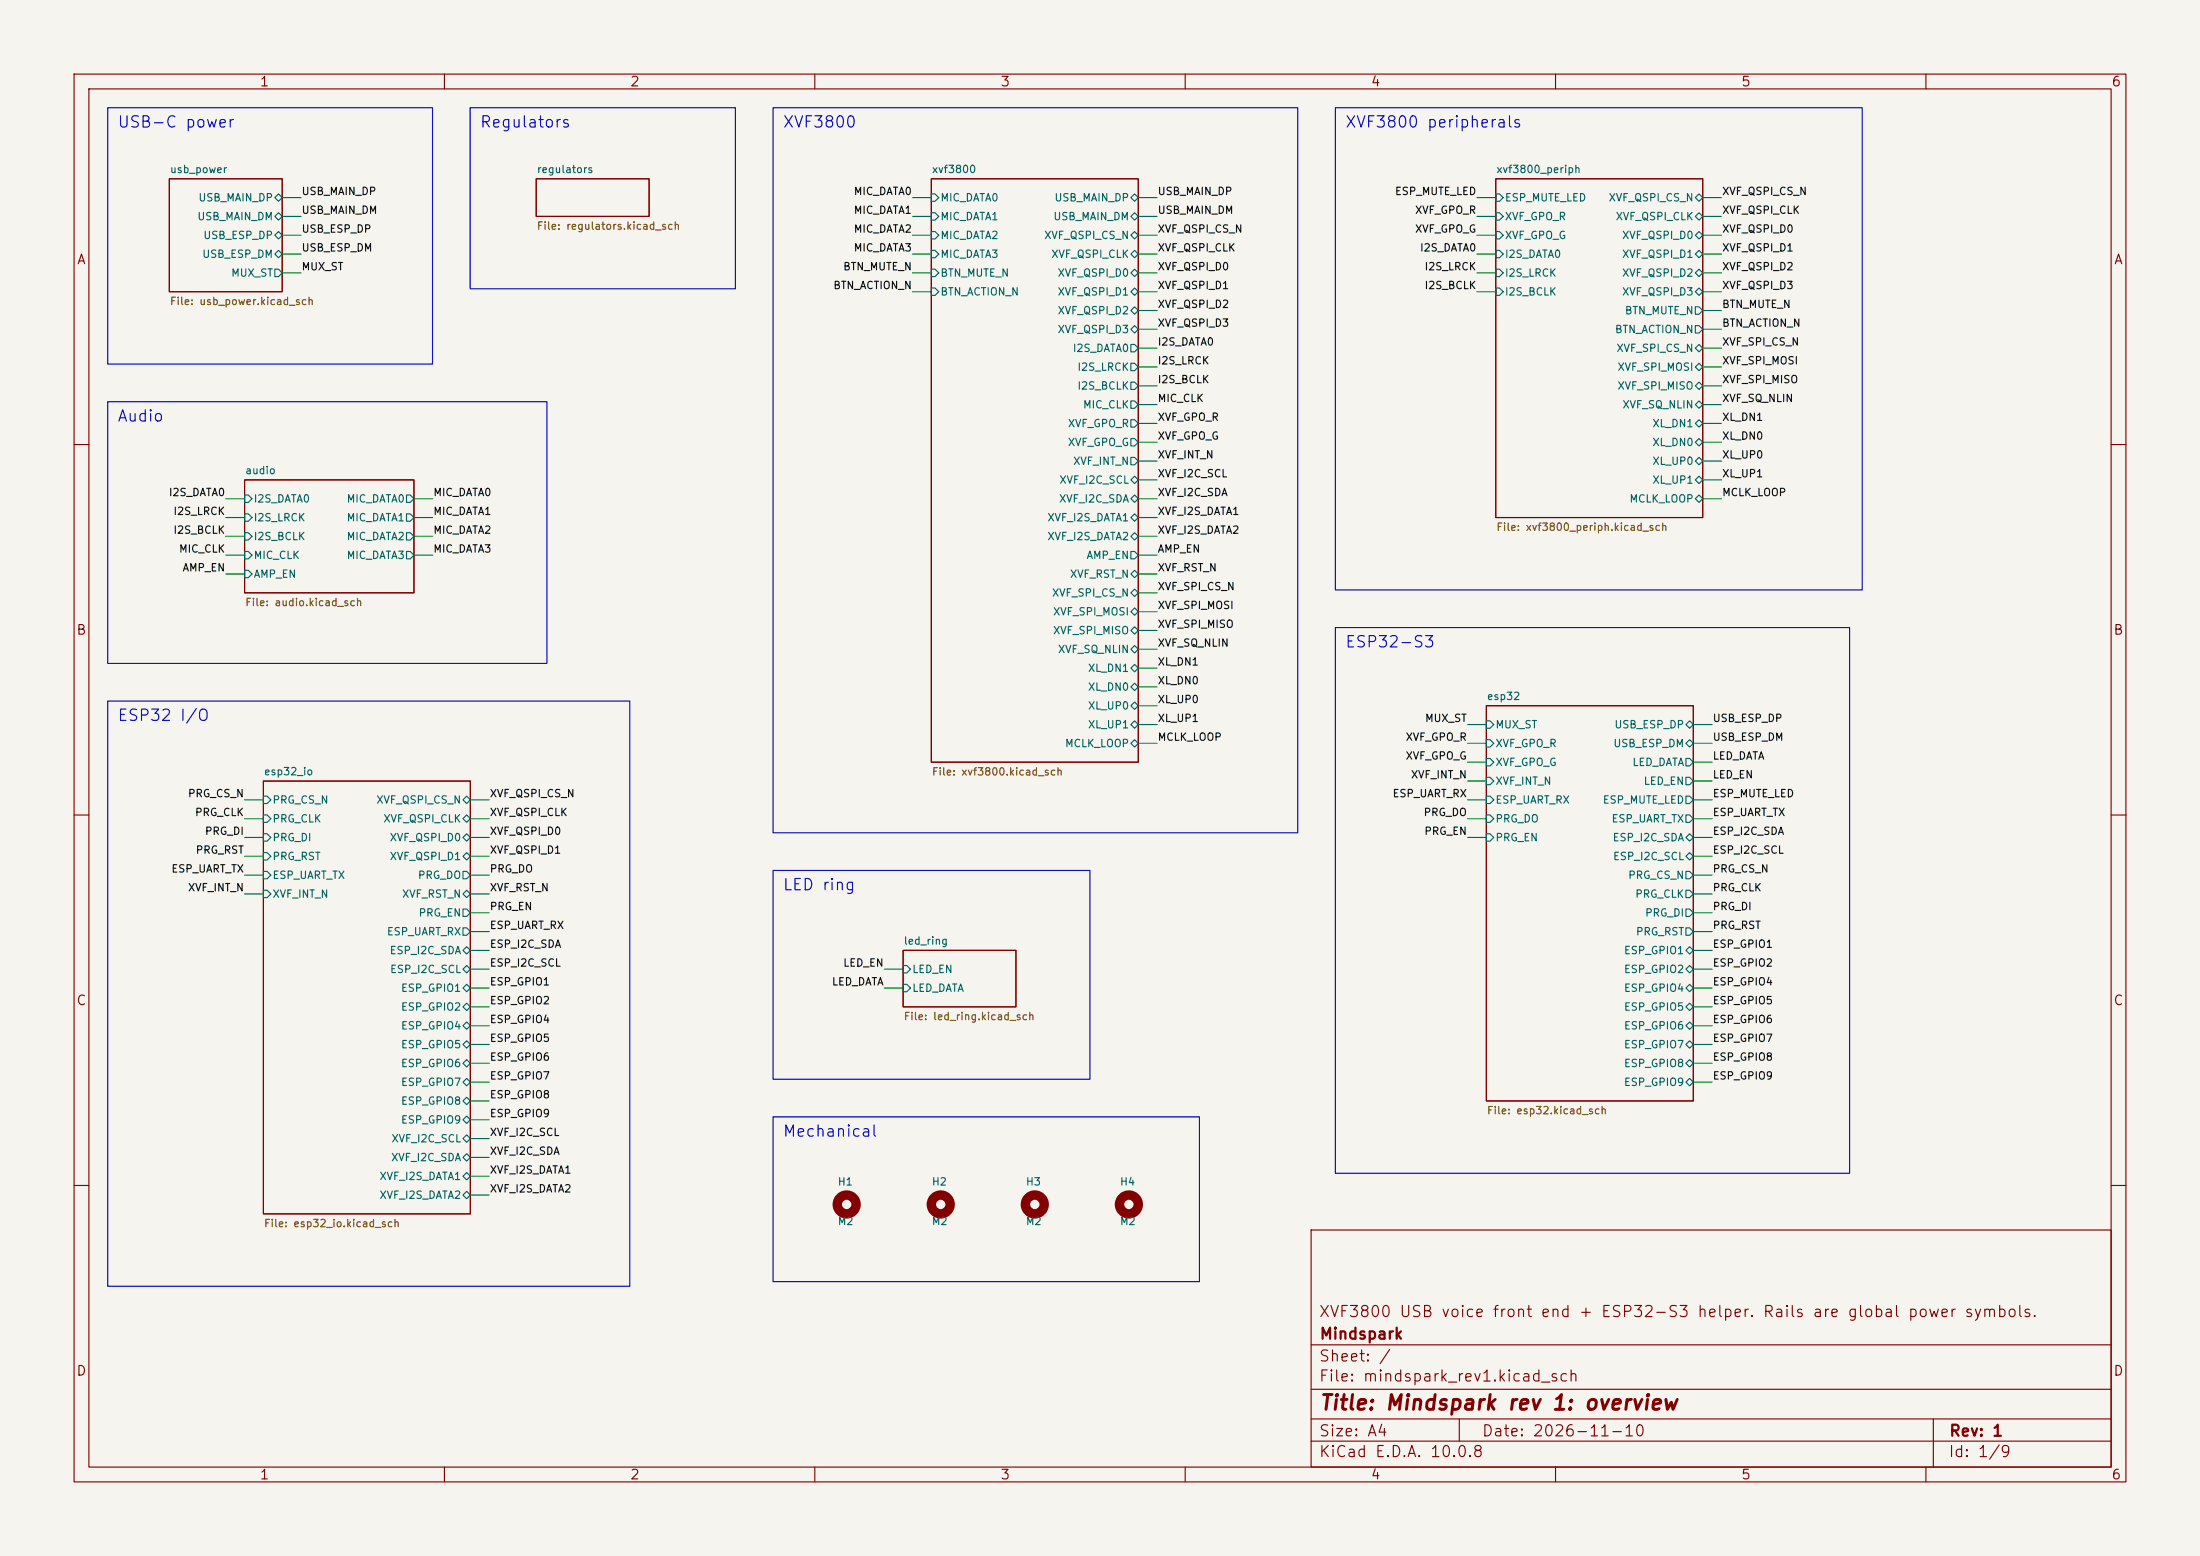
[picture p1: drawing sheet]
<svg xmlns="http://www.w3.org/2000/svg" width="297mm" height="210mm" viewBox="0 0 297 210" stroke-linecap="round" stroke-linejoin="round" font-family="sans-serif">
<path d="M0 0h297v210h-297z" fill="#f5f4ef" stroke="#f5f4ef" stroke-width=".14"/>
<g fill="none" stroke="#840000" stroke-width=".15">
<path d="M10 10h277v190h-277zM12 12h273v186h-273zM60 10v2M110 10v2M160 10v2M210 10v2M260 10v2M22.9 24.1h15.2v15.3h-15.2zM72.4 24.1h15.2v5.1h-15.2zM125.7 24.1h28v78.8h-28zM201.9 24.1h28v45.8h-28zM10 60h2"/>
<path d="M33 64.8h22.9v15.2h-22.9zM285 60h2M200.7 95.3h27.9v53.3h-27.9zM10 110h2M35.6 105.4h27.9v58.4h-27.9zM285 110h2M121.9 128.3h15.3v7.6h-15.3zM10 160h2M177 166h108v32h-108zM285 160h2M60 198v2M110 198v2"/>
<path d="M160 198v2M177 194.5h108M177 191.5h108M177 187.5h108M177 181.5h108M197 191.5v3M210 198v2M260 198v2M261 191.5v6.5"/>
</g>
<g fill="none" stroke="#006464" stroke-width=".15">
<path d="M37.1 36.3h.5l.5 .5-.5 .5h-.5zM37.6 26.2l.5 .5-.5 .5-.5-.5zM37.6 28.7l.5 .5-.5 .5-.5-.5zM37.6 31.3l.5 .5-.5 .5-.5-.5zM37.6 33.8l.5 .5-.5 .5-.5-.5zM125.7 26.2h.5l.5 .5-.5 .5h-.5zM125.7 28.7h.5l.5 .5-.5 .5h-.5zM125.7 31.3h.5l.5 .5-.5 .5h-.5zM125.7 33.8h.5l.5 .5-.5 .5h-.5zM125.7 36.3h.5l.5 .5-.5 .5h-.5zM125.7 38.9h.5l.5 .5-.5 .5h-.5zM153.2 26.2l.5 .5-.5 .5-.5-.5z"/>
<path d="M153.2 28.7l.5 .5-.5 .5-.5-.5zM153.2 31.3l.5 .5-.5 .5-.5-.5zM153.2 33.8l.5 .5-.5 .5-.5-.5zM153.2 36.3l.5 .5-.5 .5-.5-.5zM153.2 38.9l.5 .5-.5 .5-.5-.5zM201.9 26.2h.5l.5 .5-.5 .5h-.5zM201.9 28.7h.5l.5 .5-.5 .5h-.5zM201.9 31.3h.5l.5 .5-.5 .5h-.5zM201.9 33.8h.5l.5 .5-.5 .5h-.5zM201.9 36.3h.5l.5 .5-.5 .5h-.5zM201.9 38.9h.5l.5 .5-.5 .5h-.5zM228.9 26.7l.5-.5 .5 .5-.5 .5z"/>
<path d="M228.9 29.2l.5-.5 .5 .5-.5 .5zM228.9 31.8l.5-.5 .5 .5-.5 .5zM228.9 36.8l.5-.5 .5 .5-.5 .5zM228.9 39.4l.5-.5 .5 .5-.5 .5zM229.4 33.8l.5 .5-.5 .5-.5-.5zM152.7 46.5h.5l.5 .5-.5 .5h-.5zM152.7 49h.5l.5 .5-.5 .5h-.5zM152.7 51.6h.5l.5 .5-.5 .5h-.5zM152.7 54.1h.5l.5 .5-.5 .5h-.5zM152.7 56.7h.5l.5 .5-.5 .5h-.5zM152.7 59.2h.5l.5 .5-.5 .5h-.5zM153.2 41.4l.5 .5-.5 .5-.5-.5z"/>
<path d="M153.2 44l.5 .5-.5 .5-.5-.5zM228.9 41.4h.5l.5 .5-.5 .5h-.5zM228.9 44h.5l.5 .5-.5 .5h-.5zM228.9 47l.5-.5 .5 .5-.5 .5zM228.9 49.5l.5-.5 .5 .5-.5 .5zM228.9 52.1l.5-.5 .5 .5-.5 .5zM228.9 57.2l.5-.5 .5 .5-.5 .5zM228.9 59.7l.5-.5 .5 .5-.5 .5zM229.4 54.1l.5 .5-.5 .5-.5-.5zM33 66.8h.5l.5 .5-.5 .5h-.5zM33 69.4h.5l.5 .5-.5 .5h-.5zM33 71.9h.5l.5 .5-.5 .5h-.5z"/>
<path d="M33 74.4h.5l.5 .5-.5 .5h-.5zM33 77h.5l.5 .5-.5 .5h-.5zM54.9 66.8h.5l.5 .5-.5 .5h-.5zM54.9 69.4h.5l.5 .5-.5 .5h-.5zM54.9 71.9h.5l.5 .5-.5 .5h-.5zM54.9 74.4h.5l.5 .5-.5 .5h-.5zM152.7 61.7h.5l.5 .5-.5 .5h-.5zM152.7 74.4h.5l.5 .5-.5 .5h-.5zM153.2 64.3l.5 .5-.5 .5-.5-.5zM153.2 66.8l.5 .5-.5 .5-.5-.5zM153.2 69.4l.5 .5-.5 .5-.5-.5zM153.2 71.9l.5 .5-.5 .5-.5-.5z"/>
<path d="M153.2 77l.5 .5-.5 .5-.5-.5zM153.2 79.5l.5 .5-.5 .5-.5-.5zM228.9 62.2l.5-.5 .5 .5-.5 .5zM228.9 64.8l.5-.5 .5 .5-.5 .5zM228.9 67.3l.5-.5 .5 .5-.5 .5zM153.2 82.1l.5 .5-.5 .5-.5-.5zM153.2 84.6l.5 .5-.5 .5-.5-.5zM153.2 87.1l.5 .5-.5 .5-.5-.5zM153.2 89.7l.5 .5-.5 .5-.5-.5zM153.2 92.2l.5 .5-.5 .5-.5-.5zM153.2 94.8l.5 .5-.5 .5-.5-.5zM153.2 97.3l.5 .5-.5 .5-.5-.5z"/>
<path d="M153.2 99.8l.5 .5-.5 .5-.5-.5zM200.7 97.3h.5l.5 .5-.5 .5h-.5zM200.7 99.8h.5l.5 .5-.5 .5h-.5zM227.6 97.8l.5-.5 .5 .5-.5 .5zM35.6 107.5h.5l.5 .5-.5 .5h-.5zM35.6 110h.5l.5 .5-.5 .5h-.5zM35.6 112.5h.5l.5 .5-.5 .5h-.5zM35.6 115.1h.5l.5 .5-.5 .5h-.5zM35.6 117.6h.5l.5 .5-.5 .5h-.5zM62.5 108l.5-.5 .5 .5-.5 .5zM62.5 110.5l.5-.5 .5 .5-.5 .5zM62.5 113l.5-.5 .5 .5-.5 .5z"/>
<path d="M62.5 115.6l.5-.5 .5 .5-.5 .5zM62.5 117.6h.5l.5 .5-.5 .5h-.5zM200.7 102.4h.5l.5 .5-.5 .5h-.5zM200.7 104.9h.5l.5 .5-.5 .5h-.5zM200.7 107.5h.5l.5 .5-.5 .5h-.5zM200.7 110h.5l.5 .5-.5 .5h-.5zM200.7 112.5h.5l.5 .5-.5 .5h-.5zM227.6 100.3l.5-.5 .5 .5-.5 .5zM227.6 102.4h.5l.5 .5-.5 .5h-.5zM227.6 104.9h.5l.5 .5-.5 .5h-.5zM227.6 107.5h.5l.5 .5-.5 .5h-.5zM227.6 110h.5l.5 .5-.5 .5h-.5z"/>
<path d="M227.6 113l.5-.5 .5 .5-.5 .5zM227.6 115.6l.5-.5 .5 .5-.5 .5zM227.6 117.6h.5l.5 .5-.5 .5h-.5zM35.6 120.2h.5l.5 .5-.5 .5h-.5zM62.5 120.7l.5-.5 .5 .5-.5 .5zM62.5 122.7h.5l.5 .5-.5 .5h-.5zM62.5 125.2h.5l.5 .5-.5 .5h-.5zM62.5 128.3l.5-.5 .5 .5-.5 .5zM62.5 130.8l.5-.5 .5 .5-.5 .5zM62.5 133.4l.5-.5 .5 .5-.5 .5zM62.5 135.9l.5-.5 .5 .5-.5 .5zM62.5 138.4l.5-.5 .5 .5-.5 .5z"/>
<path d="M121.9 130.3h.5l.5 .5-.5 .5h-.5zM121.9 132.9h.5l.5 .5-.5 .5h-.5zM227.6 120.2h.5l.5 .5-.5 .5h-.5zM227.6 122.7h.5l.5 .5-.5 .5h-.5zM227.6 125.2h.5l.5 .5-.5 .5h-.5zM227.6 128.3l.5-.5 .5 .5-.5 .5zM227.6 130.8l.5-.5 .5 .5-.5 .5zM227.6 133.4l.5-.5 .5 .5-.5 .5zM227.6 135.9l.5-.5 .5 .5-.5 .5zM227.6 138.4l.5-.5 .5 .5-.5 .5zM62.5 141l.5-.5 .5 .5-.5 .5zM62.5 143.5l.5-.5 .5 .5-.5 .5z"/>
<path d="M62.5 146.1l.5-.5 .5 .5-.5 .5zM62.5 148.6l.5-.5 .5 .5-.5 .5zM62.5 151.1l.5-.5 .5 .5-.5 .5zM62.5 153.7l.5-.5 .5 .5-.5 .5zM62.5 156.2l.5-.5 .5 .5-.5 .5zM62.5 158.8l.5-.5 .5 .5-.5 .5zM227.6 141l.5-.5 .5 .5-.5 .5zM227.6 143.5l.5-.5 .5 .5-.5 .5zM227.6 146.1l.5-.5 .5 .5-.5 .5zM62.5 161.3l.5-.5 .5 .5-.5 .5z"/>
</g>
<g fill="none" stroke="#840000" stroke-width="1.3">
<circle cx="114.3" cy="162.6" r="1.27"/>
<circle cx="127" cy="162.6" r="1.27"/>
<circle cx="139.7" cy="162.6" r="1.27"/>
<circle cx="152.4" cy="162.6" r="1.27"/>
</g>
<g fill="none" stroke="#009600" stroke-width=".15">
<path d="M38.1 36.8h2.5M38.1 31.8h2.5M38.1 29.2h2.5M38.1 26.7h2.5M38.1 34.3h2.5M123.2 36.8h2.5M123.2 31.8h2.5M123.2 39.4h2.5M123.2 29.2h2.5M123.2 26.7h2.5M123.2 34.3h2.5M153.7 36.8h2.5"/>
<path d="M153.7 31.8h2.5M153.7 39.4h2.5M153.7 29.2h2.5M153.7 26.7h2.5M153.7 34.3h2.5M199.4 36.8h2.5M199.4 31.8h2.5M199.4 39.4h2.5M199.4 29.2h2.5M199.4 26.7h2.5M199.4 34.3h2.5M229.9 36.8h2.5"/>
<path d="M229.9 31.8h2.5M229.9 39.4h2.5M229.9 29.2h2.5M229.9 26.7h2.5M229.9 34.3h2.5M153.7 52.1h2.5M153.7 41.9h2.5M153.7 54.6h2.5M153.7 49.5h2.5M153.7 44.5h2.5M153.7 47h2.5M153.7 59.7h2.5"/>
<path d="M153.7 57.2h2.5M229.9 52.1h2.5M229.9 41.9h2.5M229.9 54.6h2.5M229.9 49.5h2.5M229.9 44.5h2.5M229.9 47h2.5M229.9 59.7h2.5M229.9 57.2h2.5M30.5 74.9h2.5M30.5 72.4h2.5M30.5 77.5h2.5"/>
<path d="M30.5 69.9h2.5M30.5 67.3h2.5M55.9 74.9h2.5M55.9 72.4h2.5M55.9 69.9h2.5M55.9 67.3h2.5M153.7 74.9h2.5M153.7 72.4h2.5M153.7 64.8h2.5M153.7 62.2h2.5M153.7 77.5h2.5M153.7 69.9h2.5"/>
<path d="M153.7 67.3h2.5M229.9 64.8h2.5M229.9 62.2h2.5M229.9 67.3h2.5M153.7 80h2.5M153.7 82.6h2.5M153.7 92.7h2.5M153.7 97.8h2.5M153.7 95.3h2.5M153.7 87.6h2.5M153.7 85.1h2.5M153.7 90.2h2.5"/>
<path d="M198.1 97.8h2.6M228.6 97.8h2.5M33 118.1h2.6M33 108h2.6M33 110.5h2.6M33 113h2.6M33 115.6h2.6M63.5 118.1h2.5M63.5 108h2.5M63.5 110.5h2.5M63.5 113h2.5M63.5 115.6h2.5"/>
<path d="M153.7 100.3h2.5M198.1 100.3h2.6M198.1 108h2.6M198.1 110.5h2.6M198.1 113h2.6M198.1 105.4h2.6M198.1 102.9h2.6M228.6 100.3h2.5M228.6 118.1h2.5M228.6 108h2.5M228.6 110.5h2.5M228.6 113h2.5"/>
<path d="M228.6 115.6h2.5M228.6 105.4h2.5M228.6 102.9h2.5M33 120.7h2.6M63.5 130.8h2.5M63.5 133.4h2.5M63.5 120.7h2.5M63.5 138.4h2.5M63.5 125.7h2.5M63.5 128.3h2.5M63.5 123.2h2.5M63.5 135.9h2.5"/>
<path d="M119.4 130.8h2.5M119.4 133.4h2.5M228.6 130.8h2.5M228.6 133.4h2.5M228.6 120.7h2.5M228.6 138.4h2.5M228.6 125.7h2.5M228.6 128.3h2.5M228.6 123.2h2.5M228.6 135.9h2.5M63.5 146.1h2.5M63.5 143.5h2.5"/>
<path d="M63.5 141h2.5M63.5 153.7h2.5M63.5 156.2h2.5M63.5 148.6h2.5M63.5 151.1h2.5M63.5 158.8h2.5M228.6 146.1h2.5M228.6 143.5h2.5M228.6 141h2.5M63.5 161.3h2.5"/>
</g>
<path d="M14.5 14.5h43.9v34.6h-43.9zM63.5 14.5h35.8v24.5h-35.8zM104.4 14.5h70.8v97.9h-70.8zM180.3 14.5h71.1v65.1h-71.1zM14.5 54.2h59.3v35.3h-59.3zM14.5 94.6h70.5v79h-70.5zM180.3 84.7h69.4v73.7h-69.4zM104.4 117.5h42.7v28.2h-42.7zM104.4 150.7h57.5v22.3h-57.5z" fill="none" stroke="#0000c2" stroke-width=".15"/>
<text font-size="2" fill="#840000" x="178" y="190.8">Title: Mindspark rev 1: overview</text>
<g font-size="1.5" fill="#0000c2">
<text x="15.8" y="17.6">USB-C power</text>
<text x="64.7" y="17.6">Regulators</text>
<text x="105.6" y="17.6">XVF3800</text>
<text x="181.5" y="17.6">XVF3800 peripherals</text>
<text x="15.8" y="57.3">Audio</text>
<text x="181.5" y="87.8">ESP32-S3</text>
<text x="15.8" y="97.7">ESP32 I/O</text>
<text x="105.6" y="120.6">LED ring</text>
<text x="105.6" y="153.8">Mechanical</text>
</g>
<g font-size="1.5" fill="#840000">
<text x="178" y="178.1">XVF3800 USB voice front end + ESP32-S3 helper. Rails are global power symbols.</text>
<text x="178" y="184.1">Sheet: /</text>
<text x="178" y="181.1">Mindspark</text>
<text x="178" y="186.8">File: mindspark_rev1.kicad_sch</text>
<text x="178" y="197">KiCad E.D.A. 10.0.8</text>
<text x="178" y="194.2">Size: A4</text>
<text x="200" y="194.2">Date: 2026-11-10</text>
<text x="263" y="197">Id: 1/9</text>
<text x="263" y="194.2">Rev: 1</text>
</g>
<g font-size="1.3" fill="#840000">
<text x="35" y="12">1</text>
<text x="85" y="12">2</text>
<text x="135" y="12">3</text>
<text x="185" y="12">4</text>
<text x="235" y="12">5</text>
<text x="285" y="12">6</text>
<text x="10.3" y="36">A</text>
<text x="285.3" y="36">A</text>
<text x="10.2" y="86">B</text>
<text x="285.2" y="86">B</text>
<text x="10.2" y="136">C</text>
<text x="285.2" y="136">C</text>
<text x="10.2" y="186">D</text>
<text x="285.2" y="186">D</text>
<text x="35" y="200">1</text>
<text x="85" y="200">2</text>
<text x="135" y="200">3</text>
<text x="185" y="200">4</text>
<text x="235" y="200">5</text>
<text x="285" y="200">6</text>
</g>
<g font-size="1" fill="#006464">
<text x="22.9" y="23.6">usb_power</text>
<text x="72.4" y="23.6">regulators</text>
<text x="125.7" y="23.6">xvf3800</text>
<text x="201.9" y="23.6">xvf3800_periph</text>
<text x="26.6" y="30">USB_MAIN_DM</text>
<text x="26.7" y="27.4">USB_MAIN_DP</text>
<text x="126.9" y="27.4">MIC_DATA0</text>
<text x="126.9" y="30">MIC_DATA1</text>
<text x="142.1" y="30">USB_MAIN_DM</text>
<text x="142.3" y="27.4">USB_MAIN_DP</text>
<text x="203.1" y="27.4">ESP_MUTE_LED</text>
<text x="203.1" y="30">XVF_GPO_R</text>
<text x="217.1" y="27.4">XVF_QSPI_CS_N</text>
<text x="218" y="30">XVF_QSPI_CLK</text>
<text x="27.2" y="35">USB_ESP_DM</text>
<text x="27.4" y="32.5">USB_ESP_DP</text>
<text x="126.9" y="32.5">MIC_DATA2</text>
<text x="126.9" y="35">MIC_DATA3</text>
<text x="140.9" y="32.5">XVF_QSPI_CS_N</text>
<text x="141.8" y="35">XVF_QSPI_CLK</text>
<text x="203.1" y="32.5">XVF_GPO_G</text>
<text x="203.1" y="35">I2S_DATA0</text>
<text x="218.9" y="32.5">XVF_QSPI_D0</text>
<text x="218.9" y="35">XVF_QSPI_D1</text>
<text x="31.1" y="37.6">MUX_ST</text>
<text x="126.9" y="37.6">BTN_MUTE_N</text>
<text x="126.9" y="40.1">BTN_ACTION_N</text>
<text x="142.7" y="37.6">XVF_QSPI_D0</text>
<text x="142.7" y="40.1">XVF_QSPI_D1</text>
<text x="203.1" y="37.6">I2S_LRCK</text>
<text x="203.1" y="40.1">I2S_BCLK</text>
<text x="218.9" y="37.6">XVF_QSPI_D2</text>
<text x="218.9" y="40.1">XVF_QSPI_D3</text>
<text x="142.7" y="42.7">XVF_QSPI_D2</text>
<text x="142.7" y="45.2">XVF_QSPI_D3</text>
<text x="144.7" y="47.7">I2S_DATA0</text>
<text x="217.9" y="45.2">BTN_ACTION_N</text>
<text x="218.1" y="47.7">XVF_SPI_CS_N</text>
<text x="219.3" y="42.7">BTN_MUTE_N</text>
<text x="145.4" y="50.3">I2S_LRCK</text>
<text x="145.4" y="52.8">I2S_BCLK</text>
<text x="218.3" y="50.3">XVF_SPI_MOSI</text>
<text x="218.3" y="52.8">XVF_SPI_MISO</text>
<text x="144.1" y="57.9">XVF_GPO_R</text>
<text x="146.1" y="55.4">MIC_CLK</text>
<text x="218.9" y="55.4">XVF_SQ_NLIN</text>
<text x="223" y="57.9">XL_DN1</text>
<text x="33" y="64.2">audio</text>
<text x="142.9" y="65.5">XVF_I2C_SCL</text>
<text x="144.1" y="60.4">XVF_GPO_G</text>
<text x="144.8" y="63">XVF_INT_N</text>
<text x="223" y="60.4">XL_DN0</text>
<text x="223" y="63">XL_UP0</text>
<text x="223" y="65.5">XL_UP1</text>
<text x="34.2" y="68.1">I2S_DATA0</text>
<text x="34.2" y="70.6">I2S_LRCK</text>
<text x="46.7" y="68.1">MIC_DATA0</text>
<text x="46.7" y="70.6">MIC_DATA1</text>
<text x="141.3" y="70.6">XVF_I2S_DATA1</text>
<text x="142.9" y="68.1">XVF_I2C_SDA</text>
<text x="219.9" y="68.1">MCLK_LOOP</text>
<text x="34.2" y="73.1">I2S_BCLK</text>
<text x="34.2" y="75.7">MIC_CLK</text>
<text x="46.7" y="73.1">MIC_DATA2</text>
<text x="46.7" y="75.7">MIC_DATA3</text>
<text x="141.3" y="73.1">XVF_I2S_DATA2</text>
<text x="146.6" y="75.7">AMP_EN</text>
<text x="34.2" y="78.2">AMP_EN</text>
<text x="141.9" y="80.8">XVF_SPI_CS_N</text>
<text x="142.1" y="83.3">XVF_SPI_MOSI</text>
<text x="144.4" y="78.2">XVF_RST_N</text>
<text x="142.1" y="85.8">XVF_SPI_MISO</text>
<text x="142.7" y="88.4">XVF_SQ_NLIN</text>
<text x="146.8" y="90.9">XL_DN1</text>
<text x="146.8" y="93.5">XL_DN0</text>
<text x="200.7" y="94.7">esp32</text>
<text x="143.7" y="101.1">MCLK_LOOP</text>
<text x="146.8" y="96">XL_UP0</text>
<text x="146.8" y="98.5">XL_UP1</text>
<text x="201.8" y="98.5">MUX_ST</text>
<text x="201.8" y="101.1">XVF_GPO_R</text>
<text x="217.7" y="101.1">USB_ESP_DM</text>
<text x="217.9" y="98.5">USB_ESP_DP</text>
<text x="35.6" y="104.9">esp32_io</text>
<text x="201.8" y="103.6">XVF_GPO_G</text>
<text x="201.8" y="106.2">XVF_INT_N</text>
<text x="220.3" y="103.6">LED_DATA</text>
<text x="221.8" y="106.2">LED_EN</text>
<text x="36.7" y="108.7">PRG_CS_N</text>
<text x="36.7" y="111.2">PRG_CLK</text>
<text x="36.7" y="113.8">PRG_DI</text>
<text x="50.7" y="108.7">XVF_QSPI_CS_N</text>
<text x="51.7" y="111.2">XVF_QSPI_CLK</text>
<text x="52.5" y="113.8">XVF_QSPI_D0</text>
<text x="201.8" y="108.7">ESP_UART_RX</text>
<text x="201.8" y="111.2">PRG_DO</text>
<text x="201.8" y="113.8">PRG_EN</text>
<text x="216.3" y="108.7">ESP_MUTE_LED</text>
<text x="217.5" y="111.2">ESP_UART_TX</text>
<text x="217.6" y="113.8">ESP_I2C_SDA</text>
<text x="36.7" y="116.3">PRG_RST</text>
<text x="36.7" y="118.9">ESP_UART_TX</text>
<text x="52.5" y="116.3">XVF_QSPI_D1</text>
<text x="56.3" y="118.9">PRG_DO</text>
<text x="217.7" y="116.3">ESP_I2C_SCL</text>
<text x="219.7" y="118.9">PRG_CS_N</text>
<text x="36.7" y="121.4">XVF_INT_N</text>
<text x="54.2" y="121.4">XVF_RST_N</text>
<text x="56.4" y="123.9">PRG_EN</text>
<text x="220.7" y="121.4">PRG_CLK</text>
<text x="222" y="123.9">PRG_DI</text>
<text x="52.1" y="126.5">ESP_UART_RX</text>
<text x="52.5" y="129">ESP_I2C_SDA</text>
<text x="52.6" y="131.6">ESP_I2C_SCL</text>
<text x="121.9" y="127.7">led_ring</text>
<text x="123.1" y="131.6">LED_EN</text>
<text x="219.2" y="129">ESP_GPIO1</text>
<text x="219.2" y="131.6">ESP_GPIO2</text>
<text x="220.8" y="126.5">PRG_RST</text>
<text x="54.1" y="134.1">ESP_GPIO1</text>
<text x="54.1" y="136.6">ESP_GPIO2</text>
<text x="123.1" y="134.1">LED_DATA</text>
<text x="219.2" y="134.1">ESP_GPIO4</text>
<text x="219.2" y="136.6">ESP_GPIO5</text>
<text x="54.1" y="139.2">ESP_GPIO4</text>
<text x="54.1" y="141.7">ESP_GPIO5</text>
<text x="219.2" y="139.2">ESP_GPIO6</text>
<text x="219.2" y="141.7">ESP_GPIO7</text>
<text x="54.1" y="144.3">ESP_GPIO6</text>
<text x="54.1" y="146.8">ESP_GPIO7</text>
<text x="54.1" y="149.3">ESP_GPIO8</text>
<text x="219.2" y="144.3">ESP_GPIO8</text>
<text x="219.2" y="146.8">ESP_GPIO9</text>
<text x="52.8" y="154.4">XVF_I2C_SCL</text>
<text x="54.1" y="151.9">ESP_GPIO9</text>
<text x="51.1" y="159.5">XVF_I2S_DATA1</text>
<text x="52.7" y="157">XVF_I2C_SDA</text>
<text x="113" y="160.2">H1</text>
<text x="125.7" y="160.2">H2</text>
<text x="138.4" y="160.2">H3</text>
<text x="151.1" y="160.2">H4</text>
<text x="51.1" y="162">XVF_I2S_DATA2</text>
<text x="113" y="165.6">M2</text>
<text x="125.7" y="165.6">M2</text>
<text x="138.4" y="165.6">M2</text>
<text x="151.1" y="165.6">M2</text>
</g>
<g font-size="1" fill="#0f0f0f">
<text x="40.6" y="26.6">USB_MAIN_DP</text>
<text x="40.6" y="29.1">USB_MAIN_DM</text>
<text x="115.2" y="29.1">MIC_DATA1</text>
<text x="115.2" y="26.6">MIC_DATA0</text>
<text x="156.2" y="26.6">USB_MAIN_DP</text>
<text x="156.2" y="29.1">USB_MAIN_DM</text>
<text x="188.2" y="26.6">ESP_MUTE_LED</text>
<text x="191" y="29.1">XVF_GPO_R</text>
<text x="232.4" y="26.6">XVF_QSPI_CS_N</text>
<text x="232.4" y="29.1">XVF_QSPI_CLK</text>
<text x="40.6" y="31.6">USB_ESP_DP</text>
<text x="40.6" y="34.2">USB_ESP_DM</text>
<text x="115.2" y="34.2">MIC_DATA3</text>
<text x="115.2" y="31.6">MIC_DATA2</text>
<text x="156.2" y="31.6">XVF_QSPI_CS_N</text>
<text x="156.2" y="34.2">XVF_QSPI_CLK</text>
<text x="191" y="31.6">XVF_GPO_G</text>
<text x="191.6" y="34.2">I2S_DATA0</text>
<text x="232.4" y="34.2">XVF_QSPI_D1</text>
<text x="232.4" y="31.6">XVF_QSPI_D0</text>
<text x="40.6" y="36.7">MUX_ST</text>
<text x="112.4" y="39.3">BTN_ACTION_N</text>
<text x="113.8" y="36.7">BTN_MUTE_N</text>
<text x="156.2" y="41.8">XVF_QSPI_D2</text>
<text x="156.2" y="39.3">XVF_QSPI_D1</text>
<text x="156.2" y="36.7">XVF_QSPI_D0</text>
<text x="192.2" y="39.3">I2S_BCLK</text>
<text x="192.2" y="36.7">I2S_LRCK</text>
<text x="232.4" y="41.8">BTN_MUTE_N</text>
<text x="232.4" y="36.7">XVF_QSPI_D2</text>
<text x="232.4" y="39.3">XVF_QSPI_D3</text>
<text x="156.2" y="44.3">XVF_QSPI_D3</text>
<text x="156.2" y="46.9">I2S_DATA0</text>
<text x="232.4" y="46.9">XVF_SPI_CS_N</text>
<text x="232.4" y="44.3">BTN_ACTION_N</text>
<text x="156.2" y="52">I2S_BCLK</text>
<text x="156.2" y="49.4">I2S_LRCK</text>
<text x="232.4" y="49.4">XVF_SPI_MOSI</text>
<text x="232.4" y="52">XVF_SPI_MISO</text>
<text x="156.2" y="59.6">XVF_GPO_G</text>
<text x="156.2" y="54.5">MIC_CLK</text>
<text x="156.2" y="57">XVF_GPO_R</text>
<text x="232.4" y="57">XL_DN1</text>
<text x="232.4" y="54.5">XVF_SQ_NLIN</text>
<text x="232.4" y="59.6">XL_DN0</text>
<text x="156.2" y="62.1">XVF_INT_N</text>
<text x="156.2" y="64.7">XVF_I2C_SCL</text>
<text x="232.4" y="62.1">XL_UP0</text>
<text x="232.4" y="64.7">XL_UP1</text>
<text x="22.7" y="67.2">I2S_DATA0</text>
<text x="23.3" y="69.7">I2S_LRCK</text>
<text x="58.4" y="69.7">MIC_DATA1</text>
<text x="58.4" y="67.2">MIC_DATA0</text>
<text x="156.2" y="67.2">XVF_I2C_SDA</text>
<text x="156.2" y="69.7">XVF_I2S_DATA1</text>
<text x="232.4" y="67.2">MCLK_LOOP</text>
<text x="23.3" y="72.3">I2S_BCLK</text>
<text x="24.1" y="74.8">MIC_CLK</text>
<text x="24.6" y="77.4">AMP_EN</text>
<text x="58.4" y="72.3">MIC_DATA2</text>
<text x="58.4" y="74.8">MIC_DATA3</text>
<text x="156.2" y="77.4">XVF_RST_N</text>
<text x="156.2" y="74.8">AMP_EN</text>
<text x="156.2" y="72.3">XVF_I2S_DATA2</text>
<text x="156.2" y="79.9">XVF_SPI_CS_N</text>
<text x="156.2" y="82.4">XVF_SPI_MOSI</text>
<text x="156.2" y="87.5">XVF_SQ_NLIN</text>
<text x="156.2" y="85">XVF_SPI_MISO</text>
<text x="156.2" y="95.1">XL_UP0</text>
<text x="156.2" y="90.1">XL_DN1</text>
<text x="156.2" y="92.6">XL_DN0</text>
<text x="156.2" y="97.7">XL_UP1</text>
<text x="156.2" y="100.2">MCLK_LOOP</text>
<text x="189.7" y="100.2">XVF_GPO_R</text>
<text x="192.3" y="97.7">MUX_ST</text>
<text x="231.1" y="97.7">USB_ESP_DP</text>
<text x="231.1" y="100.2">USB_ESP_DM</text>
<text x="25.3" y="107.8">PRG_CS_N</text>
<text x="66" y="107.8">XVF_QSPI_CS_N</text>
<text x="187.9" y="107.8">ESP_UART_RX</text>
<text x="189.7" y="102.8">XVF_GPO_G</text>
<text x="190.4" y="105.3">XVF_INT_N</text>
<text x="231.1" y="105.3">LED_EN</text>
<text x="231.1" y="102.8">LED_DATA</text>
<text x="231.1" y="107.8">ESP_MUTE_LED</text>
<text x="26.2" y="110.4">PRG_CLK</text>
<text x="27.6" y="112.9">PRG_DI</text>
<text x="66" y="112.9">XVF_QSPI_D0</text>
<text x="66" y="110.4">XVF_QSPI_CLK</text>
<text x="192.1" y="110.4">PRG_DO</text>
<text x="192.2" y="112.9">PRG_EN</text>
<text x="231.1" y="110.4">ESP_UART_TX</text>
<text x="231.1" y="112.9">ESP_I2C_SDA</text>
<text x="23.1" y="118">ESP_UART_TX</text>
<text x="26.3" y="115.5">PRG_RST</text>
<text x="66" y="118">PRG_DO</text>
<text x="66" y="115.5">XVF_QSPI_D1</text>
<text x="231.1" y="115.5">ESP_I2C_SCL</text>
<text x="231.1" y="118">PRG_CS_N</text>
<text x="25.3" y="120.5">XVF_INT_N</text>
<text x="66" y="125.6">ESP_UART_RX</text>
<text x="66" y="123.1">PRG_EN</text>
<text x="66" y="120.5">XVF_RST_N</text>
<text x="231.1" y="125.6">PRG_RST</text>
<text x="231.1" y="120.5">PRG_CLK</text>
<text x="231.1" y="123.1">PRG_DI</text>
<text x="66" y="128.2">ESP_I2C_SDA</text>
<text x="66" y="130.7">ESP_I2C_SCL</text>
<text x="113.8" y="130.7">LED_EN</text>
<text x="231.1" y="130.7">ESP_GPIO2</text>
<text x="231.1" y="128.2">ESP_GPIO1</text>
<text x="66" y="135.8">ESP_GPIO2</text>
<text x="66" y="133.2">ESP_GPIO1</text>
<text x="112.2" y="133.2">LED_DATA</text>
<text x="231.1" y="135.8">ESP_GPIO5</text>
<text x="231.1" y="133.2">ESP_GPIO4</text>
<text x="66" y="140.9">ESP_GPIO5</text>
<text x="66" y="138.3">ESP_GPIO4</text>
<text x="66" y="143.4">ESP_GPIO6</text>
<text x="231.1" y="138.3">ESP_GPIO6</text>
<text x="231.1" y="140.9">ESP_GPIO7</text>
<text x="231.1" y="143.4">ESP_GPIO8</text>
<text x="66" y="145.9">ESP_GPIO7</text>
<text x="66" y="148.5">ESP_GPIO8</text>
<text x="231.1" y="145.9">ESP_GPIO9</text>
<text x="66" y="153.6">XVF_I2C_SCL</text>
<text x="66" y="151">ESP_GPIO9</text>
<text x="66" y="161.2">XVF_I2S_DATA2</text>
<text x="66" y="156.1">XVF_I2C_SDA</text>
<text x="66" y="158.6">XVF_I2S_DATA1</text>
</g>
<g font-size="1" fill="#725600">
<text x="72.4" y="31.3">File: regulators.kicad_sch</text>
<text x="22.9" y="41.4">File: usb_power.kicad_sch</text>
<text x="201.9" y="71.9">File: xvf3800_periph.kicad_sch</text>
<text x="33" y="82.1">File: audio.kicad_sch</text>
<text x="125.7" y="104.9">File: xvf3800.kicad_sch</text>
<text x="121.9" y="137.9">File: led_ring.kicad_sch</text>
<text x="200.7" y="150.6">File: esp32.kicad_sch</text>
<text x="35.6" y="165.9">File: esp32_io.kicad_sch</text>
</g>
</svg>
